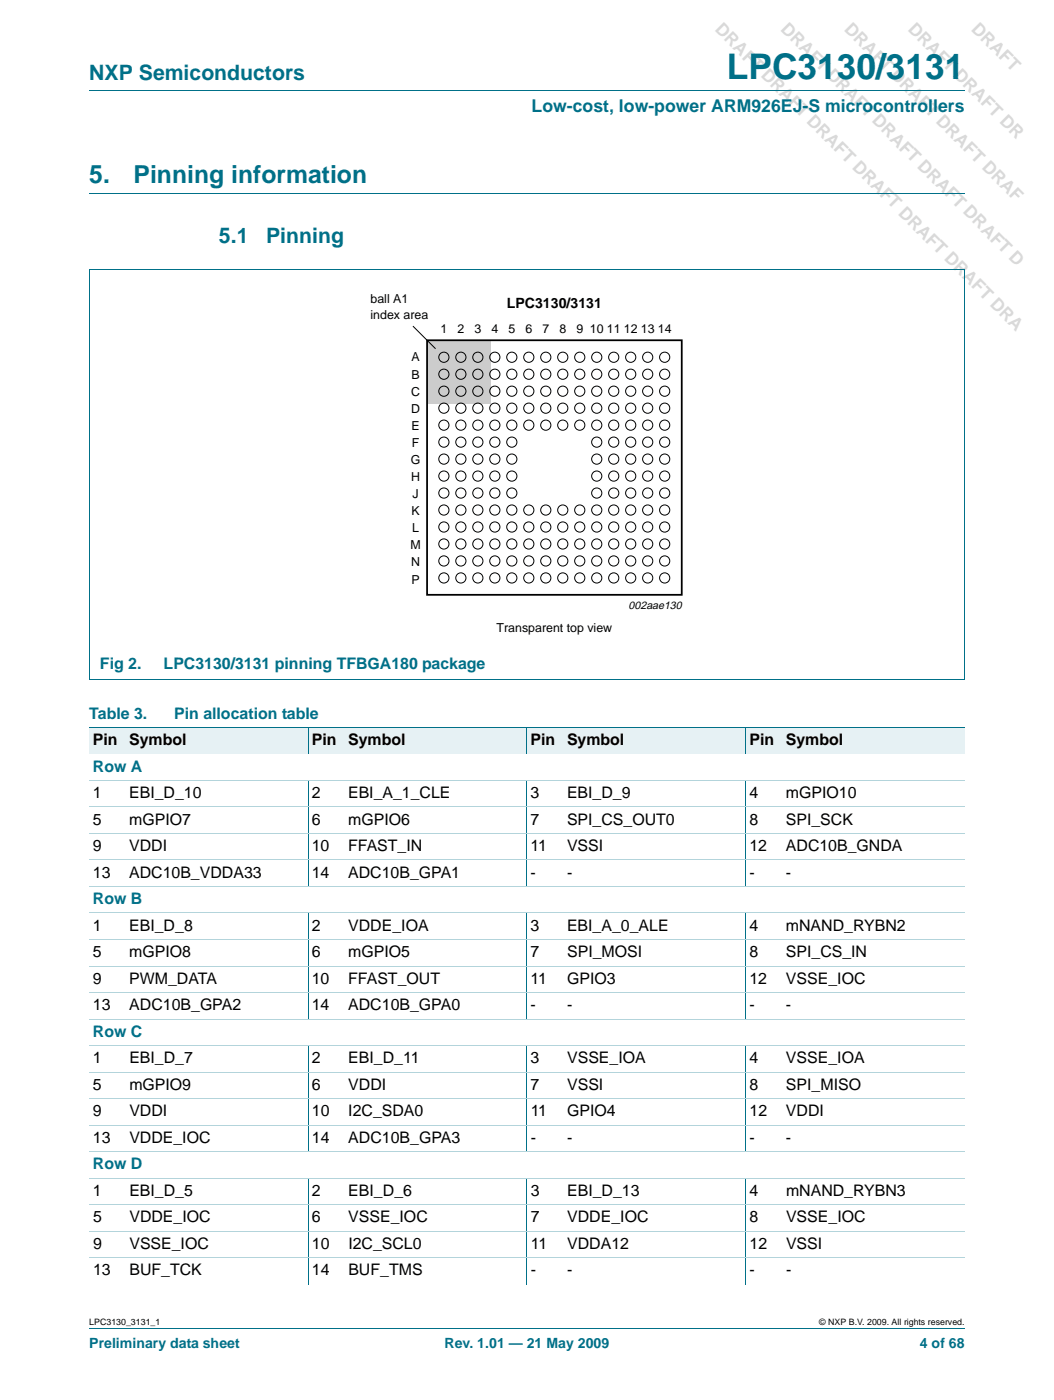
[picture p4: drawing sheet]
<svg xmlns="http://www.w3.org/2000/svg" width="210mm" height="279mm" viewBox="0 0 210 279" stroke-linecap="round" stroke-linejoin="round" font-family="sans-serif">
<path d="M17.8 18.2h174.6M17.8 38.6h174.6M17.8 53.8h174.7M17.8 53.8v81.8M192.4 53.8v81.8M17.8 135.6h174.7M17.8 265.1h174.6" fill="none" stroke="#007088" stroke-width=".2"/>
<path d="M85.2 67.9h12.7v12.7h-12.7z" fill="#ccc"/>
<g fill="none" stroke="#000" stroke-width=".2">
<path d="M82.4 65.1l4.5 4.5"/>
<circle cx="88.5" cy="78.1" r="1.02"/>
<circle cx="88.5" cy="71.3" r="1.02"/>
<circle cx="88.5" cy="74.7" r="1.02"/>
<circle cx="91.9" cy="78.1" r="1.02"/>
<circle cx="91.9" cy="71.3" r="1.02"/>
<circle cx="91.9" cy="74.7" r="1.02"/>
<circle cx="95.3" cy="78.1" r="1.02"/>
<circle cx="95.3" cy="71.3" r="1.02"/>
<circle cx="95.3" cy="74.7" r="1.02"/>
<circle cx="98.7" cy="78.1" r="1.02"/>
<circle cx="98.7" cy="71.3" r="1.02"/>
<circle cx="98.7" cy="74.7" r="1.02"/>
<circle cx="102.1" cy="78.1" r="1.02"/>
<circle cx="102.1" cy="71.3" r="1.02"/>
<circle cx="102.1" cy="74.7" r="1.02"/>
<circle cx="105.5" cy="78.1" r="1.02"/>
<circle cx="105.5" cy="71.3" r="1.02"/>
<circle cx="105.5" cy="74.7" r="1.02"/>
<circle cx="108.9" cy="71.3" r="1.02"/>
<circle cx="108.9" cy="78.1" r="1.02"/>
<circle cx="108.9" cy="74.7" r="1.02"/>
<circle cx="112.3" cy="78.1" r="1.02"/>
<circle cx="112.3" cy="71.3" r="1.02"/>
<circle cx="112.3" cy="74.7" r="1.02"/>
<circle cx="115.7" cy="78.1" r="1.02"/>
<circle cx="115.7" cy="71.3" r="1.02"/>
<circle cx="115.7" cy="74.7" r="1.02"/>
<circle cx="119" cy="71.3" r="1.02"/>
<circle cx="119" cy="78.1" r="1.02"/>
<circle cx="119" cy="74.7" r="1.02"/>
<circle cx="122.4" cy="78.1" r="1.02"/>
<circle cx="122.4" cy="71.3" r="1.02"/>
<circle cx="122.4" cy="74.7" r="1.02"/>
<circle cx="125.8" cy="78.1" r="1.02"/>
<circle cx="125.8" cy="71.3" r="1.02"/>
<circle cx="125.8" cy="74.7" r="1.02"/>
<circle cx="129.2" cy="71.3" r="1.02"/>
<circle cx="129.2" cy="78.1" r="1.02"/>
<circle cx="129.2" cy="74.7" r="1.02"/>
<circle cx="132.6" cy="71.3" r="1.02"/>
<circle cx="132.6" cy="78.1" r="1.02"/>
<circle cx="132.6" cy="74.7" r="1.02"/>
<circle cx="88.5" cy="84.8" r="1.02"/>
<circle cx="88.5" cy="91.6" r="1.02"/>
<circle cx="88.5" cy="98.4" r="1.02"/>
<circle cx="88.5" cy="81.5" r="1.02"/>
<circle cx="88.5" cy="95" r="1.02"/>
<circle cx="88.5" cy="88.2" r="1.02"/>
<circle cx="91.9" cy="84.8" r="1.02"/>
<circle cx="91.9" cy="91.6" r="1.02"/>
<circle cx="91.9" cy="98.4" r="1.02"/>
<circle cx="91.9" cy="81.5" r="1.02"/>
<circle cx="91.9" cy="95" r="1.02"/>
<circle cx="91.9" cy="88.2" r="1.02"/>
<circle cx="95.3" cy="84.8" r="1.02"/>
<circle cx="95.3" cy="91.6" r="1.02"/>
<circle cx="95.3" cy="98.4" r="1.02"/>
<circle cx="95.3" cy="81.5" r="1.02"/>
<circle cx="95.3" cy="95" r="1.02"/>
<circle cx="95.3" cy="88.2" r="1.02"/>
<circle cx="98.7" cy="84.8" r="1.02"/>
<circle cx="98.7" cy="91.6" r="1.02"/>
<circle cx="98.7" cy="98.4" r="1.02"/>
<circle cx="98.7" cy="81.5" r="1.02"/>
<circle cx="98.7" cy="95" r="1.02"/>
<circle cx="98.7" cy="88.2" r="1.02"/>
<circle cx="102.1" cy="84.8" r="1.02"/>
<circle cx="102.1" cy="91.6" r="1.02"/>
<circle cx="102.1" cy="98.4" r="1.02"/>
<circle cx="102.1" cy="81.5" r="1.02"/>
<circle cx="102.1" cy="95" r="1.02"/>
<circle cx="102.1" cy="88.2" r="1.02"/>
<circle cx="105.5" cy="84.8" r="1.02"/>
<circle cx="105.5" cy="81.5" r="1.02"/>
<circle cx="108.9" cy="84.8" r="1.02"/>
<circle cx="108.9" cy="81.5" r="1.02"/>
<circle cx="112.3" cy="84.8" r="1.02"/>
<circle cx="112.3" cy="81.5" r="1.02"/>
<circle cx="115.7" cy="84.8" r="1.02"/>
<circle cx="115.7" cy="81.5" r="1.02"/>
<circle cx="119" cy="84.8" r="1.02"/>
<circle cx="119" cy="91.6" r="1.02"/>
<circle cx="119" cy="98.4" r="1.02"/>
<circle cx="119" cy="81.5" r="1.02"/>
<circle cx="119" cy="95" r="1.02"/>
<circle cx="119" cy="88.2" r="1.02"/>
<circle cx="122.4" cy="84.8" r="1.02"/>
<circle cx="122.4" cy="91.6" r="1.02"/>
<circle cx="122.4" cy="98.4" r="1.02"/>
<circle cx="122.4" cy="81.5" r="1.02"/>
<circle cx="122.4" cy="95" r="1.02"/>
<circle cx="122.4" cy="88.2" r="1.02"/>
<circle cx="125.8" cy="84.8" r="1.02"/>
<circle cx="125.8" cy="91.6" r="1.02"/>
<circle cx="125.8" cy="98.4" r="1.02"/>
<circle cx="125.8" cy="81.5" r="1.02"/>
<circle cx="125.8" cy="95" r="1.02"/>
<circle cx="125.8" cy="88.2" r="1.02"/>
<circle cx="129.2" cy="84.8" r="1.02"/>
<circle cx="129.2" cy="91.6" r="1.02"/>
<circle cx="129.2" cy="98.4" r="1.02"/>
<circle cx="129.2" cy="81.5" r="1.02"/>
<circle cx="129.2" cy="95" r="1.02"/>
<circle cx="129.2" cy="88.2" r="1.02"/>
<circle cx="132.6" cy="84.8" r="1.02"/>
<circle cx="132.6" cy="91.6" r="1.02"/>
<circle cx="132.6" cy="98.4" r="1.02"/>
<circle cx="132.6" cy="81.5" r="1.02"/>
<circle cx="132.6" cy="95" r="1.02"/>
<circle cx="132.6" cy="88.2" r="1.02"/>
<circle cx="88.5" cy="112" r="1.02"/>
<circle cx="88.5" cy="105.2" r="1.02"/>
<circle cx="88.5" cy="115.3" r="1.02"/>
<circle cx="88.5" cy="108.6" r="1.02"/>
<circle cx="88.5" cy="101.8" r="1.02"/>
<circle cx="91.9" cy="112" r="1.02"/>
<circle cx="91.9" cy="105.2" r="1.02"/>
<circle cx="91.9" cy="115.3" r="1.02"/>
<circle cx="91.9" cy="108.6" r="1.02"/>
<circle cx="91.9" cy="101.8" r="1.02"/>
<circle cx="95.3" cy="112" r="1.02"/>
<circle cx="95.3" cy="105.2" r="1.02"/>
<circle cx="95.3" cy="108.6" r="1.02"/>
<circle cx="95.3" cy="101.8" r="1.02"/>
<circle cx="95.3" cy="115.3" r="1.02"/>
<circle cx="98.7" cy="112" r="1.02"/>
<circle cx="98.7" cy="105.2" r="1.02"/>
<circle cx="98.7" cy="115.3" r="1.02"/>
<circle cx="98.7" cy="108.6" r="1.02"/>
<circle cx="98.7" cy="101.8" r="1.02"/>
<circle cx="102.1" cy="112" r="1.02"/>
<circle cx="102.1" cy="105.2" r="1.02"/>
<circle cx="102.1" cy="115.3" r="1.02"/>
<circle cx="102.1" cy="108.6" r="1.02"/>
<circle cx="102.1" cy="101.8" r="1.02"/>
<circle cx="105.5" cy="112" r="1.02"/>
<circle cx="105.5" cy="105.2" r="1.02"/>
<circle cx="105.5" cy="108.6" r="1.02"/>
<circle cx="105.5" cy="115.3" r="1.02"/>
<circle cx="105.5" cy="101.8" r="1.02"/>
<circle cx="108.9" cy="112" r="1.02"/>
<circle cx="108.9" cy="105.2" r="1.02"/>
<circle cx="108.9" cy="115.3" r="1.02"/>
<circle cx="108.9" cy="108.6" r="1.02"/>
<circle cx="108.9" cy="101.8" r="1.02"/>
<circle cx="112.3" cy="112" r="1.02"/>
<circle cx="112.3" cy="105.2" r="1.02"/>
<circle cx="112.3" cy="115.3" r="1.02"/>
<circle cx="112.3" cy="108.6" r="1.02"/>
<circle cx="112.3" cy="101.8" r="1.02"/>
<circle cx="115.7" cy="112" r="1.02"/>
<circle cx="115.7" cy="105.2" r="1.02"/>
<circle cx="115.7" cy="115.3" r="1.02"/>
<circle cx="115.7" cy="108.6" r="1.02"/>
<circle cx="115.7" cy="101.8" r="1.02"/>
<circle cx="119" cy="112" r="1.02"/>
<circle cx="119" cy="105.2" r="1.02"/>
<circle cx="119" cy="115.3" r="1.02"/>
<circle cx="119" cy="108.6" r="1.02"/>
<circle cx="119" cy="101.8" r="1.02"/>
<circle cx="122.4" cy="112" r="1.02"/>
<circle cx="122.4" cy="105.2" r="1.02"/>
<circle cx="122.4" cy="108.6" r="1.02"/>
<circle cx="122.4" cy="115.3" r="1.02"/>
<circle cx="122.4" cy="101.8" r="1.02"/>
<circle cx="125.8" cy="112" r="1.02"/>
<circle cx="125.8" cy="105.2" r="1.02"/>
<circle cx="125.8" cy="115.3" r="1.02"/>
<circle cx="125.8" cy="108.6" r="1.02"/>
<circle cx="125.8" cy="101.8" r="1.02"/>
<circle cx="129.2" cy="112" r="1.02"/>
<circle cx="129.2" cy="105.2" r="1.02"/>
<circle cx="129.2" cy="115.3" r="1.02"/>
<circle cx="129.2" cy="108.6" r="1.02"/>
<circle cx="129.2" cy="101.8" r="1.02"/>
<circle cx="132.6" cy="112" r="1.02"/>
<circle cx="132.6" cy="105.2" r="1.02"/>
<circle cx="132.6" cy="115.3" r="1.02"/>
<circle cx="132.6" cy="108.6" r="1.02"/>
<circle cx="132.6" cy="101.8" r="1.02"/>
</g>
<path d="M85.2 67.9h50.8v50.8h-50.8z" fill="none" stroke="#000" stroke-width=".35"/>
<g fill="#e6f1f4">
<path d="M17.8 145.2h7.3v5.3h-7.3z"/>
<path d="M25.1 145.2h36.4v5.3h-36.4z"/>
<path d="M61.5 145.2h7.2v5.3h-7.2z"/>
<path d="M68.7 145.2h36.4v5.3h-36.4z"/>
<path d="M105.1 145.2h7.3v5.3h-7.3z"/>
<path d="M112.4 145.2h36.4v5.3h-36.4z"/>
<path d="M148.8 145.2h7.3v5.3h-7.3z"/>
<path d="M156.1 145.2h36.3v5.3h-36.3z"/>
</g>
<g fill="none" stroke="#007088" stroke-width=".2">
<path d="M17.8 145.2h174.6M61.5 145.1v5.4M61.5 155.7v21.3M105.1 145.1v5.4M105.1 155.7v21.3M148.8 145.1v5.4M148.8 155.7v21.3M61.5 182.2v21.2M105.1 182.2v21.2M148.8 182.2v21.2M61.5 208.6v21.3M105.1 208.6v21.3"/>
<path d="M148.8 208.6v21.3M61.5 235.1v21.2M105.1 235.1v21.2M148.8 235.1v21.2"/>
</g>
<g fill="none" stroke="#b3d4db" stroke-width=".2">
<path d="M17.8 155.7h174.6M17.8 161h174.6M17.8 166.3h174.6M17.8 171.6h174.6M17.8 176.9h174.6M17.8 182.2h174.6M17.8 187.5h174.6M17.8 192.8h174.6M17.8 198.1h174.6M17.8 203.4h174.6M17.8 208.7h174.6M17.8 214h174.6"/>
<path d="M17.8 219.2h174.6M17.8 224.5h174.6M17.8 229.8h174.6M17.8 235.1h174.6M17.8 240.4h174.6M17.8 245.7h174.6M17.8 251h174.6"/>
</g>
<text font-size="7" fill="#007088" x="145" y="15.8">LPC3130/3131</text>
<g font-size="4.9" fill="#007088">
<text x="17.8" y="36.6">5.</text>
<text x="26.6" y="36.6">Pinning information</text>
</g>
<g font-size="4.2" fill="#007088">
<text x="17.8" y="16">NXP Semiconductors</text>
<text x="43.7" y="48.5">5.1</text>
<text x="53.1" y="48.5">Pinning</text>
</g>
<g font-size="3.5" fill="#d9d9d9">
<text x="142.5" y="6.1" transform="rotate(45 142.5 6.1)">DRAFT DRAFT DRAFT DRAFT DRAFT DRAFT DRA</text>
<text x="155.6" y="6.1" transform="rotate(45 155.6 6.1)">DRAFT DRAFT DRAFT DRAFT DRAFT D</text>
<text x="168.3" y="6.1" transform="rotate(45 168.3 6.1)">DRAFT DRAFT DRAFT DRAF</text>
<text x="180.9" y="6.1" transform="rotate(45 180.9 6.1)">DRAFT DRAFT DR</text>
</g>
<text font-size="3.5" fill="#007088" x="106" y="22.3">Low-cost, low-power ARM926EJ-S microcontrollers</text>
<g font-size="3.2" fill="#007088">
<text x="19.9" y="133.5">Fig 2.</text>
<text x="32.6" y="133.5">LPC3130/3131 pinning TFBGA180 package</text>
<text x="17.8" y="143.4">Table 3.</text>
<text x="34.8" y="143.4">Pin allocation table</text>
<text x="18.5" y="154">Row A</text>
<text x="18.5" y="180.5">Row B</text>
<text x="18.5" y="206.9">Row C</text>
<text x="18.6" y="233.4">Row D</text>
</g>
<g font-size="3.2">
<text x="18.5" y="148.7">Pin</text>
<text x="25.8" y="148.7">Symbol</text>
<text x="62.2" y="148.7">Pin</text>
<text x="69.4" y="148.7">Symbol</text>
<text x="105.8" y="148.7">Pin</text>
<text x="113.1" y="148.7">Symbol</text>
<text x="149.5" y="148.7">Pin</text>
<text x="156.8" y="148.7">Symbol</text>
<text x="18.5" y="159.3">1</text>
<text x="25.8" y="159.3">EBI_D_10</text>
<text x="62.2" y="159.3">2</text>
<text x="69.4" y="159.3">EBI_A_1_CLE</text>
<text x="105.8" y="159.3">3</text>
<text x="113.1" y="159.3">EBI_D_9</text>
<text x="149.5" y="159.3">4</text>
<text x="156.8" y="159.3">mGPIO10</text>
<text x="18.5" y="164.6">5</text>
<text x="25.8" y="164.6">mGPIO7</text>
<text x="62.2" y="164.6">6</text>
<text x="69.4" y="164.6">mGPIO6</text>
<text x="105.8" y="164.6">7</text>
<text x="113.1" y="164.6">SPI_CS_OUT0</text>
<text x="149.5" y="164.6">8</text>
<text x="156.8" y="164.6">SPI_SCK</text>
<text x="18.5" y="169.9">9</text>
<text x="25.8" y="169.9">VDDI</text>
<text x="62.2" y="169.9">10</text>
<text x="69.5" y="169.9">FFAST_IN</text>
<text x="105.8" y="169.9">11</text>
<text x="113.1" y="169.9">VSSI</text>
<text x="149.5" y="169.9">12</text>
<text x="156.8" y="169.9">ADC10B_GNDA</text>
<text x="18.5" y="175.2">13</text>
<text x="25.8" y="175.2">ADC10B_VDDA33</text>
<text x="62.2" y="175.2">14</text>
<text x="69.5" y="175.2">ADC10B_GPA1</text>
<text x="105.8" y="175.2">-</text>
<text x="113.1" y="175.2">-</text>
<text x="149.5" y="175.2">-</text>
<text x="156.8" y="175.2">-</text>
<text x="18.5" y="185.7">1</text>
<text x="25.8" y="185.7">EBI_D_8</text>
<text x="62.2" y="185.7">2</text>
<text x="69.5" y="185.7">VDDE_IOA</text>
<text x="105.8" y="185.7">3</text>
<text x="113.1" y="185.7">EBI_A_0_ALE</text>
<text x="149.5" y="185.7">4</text>
<text x="156.8" y="185.7">mNAND_RYBN2</text>
<text x="18.5" y="191">5</text>
<text x="25.8" y="191">mGPIO8</text>
<text x="62.2" y="191">6</text>
<text x="69.5" y="191">mGPIO5</text>
<text x="105.8" y="191">7</text>
<text x="113.1" y="191">SPI_MOSI</text>
<text x="149.5" y="191">8</text>
<text x="156.8" y="191">SPI_CS_IN</text>
<text x="18.5" y="196.3">9</text>
<text x="25.8" y="196.3">PWM_DATA</text>
<text x="62.2" y="196.3">10</text>
<text x="69.5" y="196.3">FFAST_OUT</text>
<text x="105.8" y="196.3">11</text>
<text x="113.1" y="196.3">GPIO3</text>
<text x="149.5" y="196.3">12</text>
<text x="156.8" y="196.3">VSSE_IOC</text>
<text x="18.5" y="201.6">13</text>
<text x="25.8" y="201.6">ADC10B_GPA2</text>
<text x="62.2" y="201.6">14</text>
<text x="69.5" y="201.6">ADC10B_GPA0</text>
<text x="105.9" y="201.6">-</text>
<text x="113.1" y="201.6">-</text>
<text x="149.5" y="201.6">-</text>
<text x="156.8" y="201.6">-</text>
<text x="18.5" y="212.2">1</text>
<text x="25.8" y="212.2">EBI_D_7</text>
<text x="62.2" y="212.2">2</text>
<text x="69.5" y="212.2">EBI_D_11</text>
<text x="105.9" y="212.2">3</text>
<text x="113.1" y="212.2">VSSE_IOA</text>
<text x="149.5" y="212.2">4</text>
<text x="156.8" y="212.2">VSSE_IOA</text>
<text x="18.5" y="217.5">5</text>
<text x="25.8" y="217.5">mGPIO9</text>
<text x="62.2" y="217.5">6</text>
<text x="69.5" y="217.5">VDDI</text>
<text x="105.9" y="217.5">7</text>
<text x="113.1" y="217.5">VSSI</text>
<text x="149.5" y="217.5">8</text>
<text x="156.8" y="217.5">SPI_MISO</text>
<text x="18.5" y="222.8">9</text>
<text x="25.8" y="222.8">VDDI</text>
<text x="62.2" y="222.8">10</text>
<text x="69.5" y="222.8">I2C_SDA0</text>
<text x="105.9" y="222.8">11</text>
<text x="113.1" y="222.8">GPIO4</text>
<text x="149.5" y="222.8">12</text>
<text x="156.8" y="222.8">VDDI</text>
<text x="18.5" y="228.1">13</text>
<text x="25.8" y="228.1">VDDE_IOC</text>
<text x="62.2" y="228.1">14</text>
<text x="69.5" y="228.1">ADC10B_GPA3</text>
<text x="105.9" y="228.1">-</text>
<text x="113.1" y="228.1">-</text>
<text x="149.5" y="228.1">-</text>
<text x="156.8" y="228.1">-</text>
<text x="18.6" y="238.7">1</text>
<text x="25.8" y="238.7">EBI_D_5</text>
<text x="62.2" y="238.7">2</text>
<text x="69.5" y="238.7">EBI_D_6</text>
<text x="105.9" y="238.7">3</text>
<text x="113.1" y="238.7">EBI_D_13</text>
<text x="149.5" y="238.7">4</text>
<text x="156.8" y="238.7">mNAND_RYBN3</text>
<text x="18.6" y="244">5</text>
<text x="25.8" y="244">VDDE_IOC</text>
<text x="62.2" y="244">6</text>
<text x="69.5" y="244">VSSE_IOC</text>
<text x="105.9" y="244">7</text>
<text x="113.2" y="244">VDDE_IOC</text>
<text x="149.5" y="244">8</text>
<text x="156.8" y="244">VSSE_IOC</text>
<text x="18.6" y="249.3">9</text>
<text x="25.8" y="249.3">VSSE_IOC</text>
<text x="62.2" y="249.3">10</text>
<text x="69.5" y="249.3">I2C_SCL0</text>
<text x="105.9" y="249.3">11</text>
<text x="113.2" y="249.3">VDDA12</text>
<text x="149.5" y="249.3">12</text>
<text x="156.8" y="249.3">VSSI</text>
<text x="18.6" y="254.6">13</text>
<text x="25.8" y="254.6">BUF_TCK</text>
<text x="62.2" y="254.6">14</text>
<text x="69.5" y="254.6">BUF_TMS</text>
<text x="105.9" y="254.6">-</text>
<text x="113.2" y="254.6">-</text>
<text x="149.5" y="254.6">-</text>
<text x="156.8" y="254.6">-</text>
</g>
<text font-size="2.8" x="101.1" y="61.4">LPC3130/3131</text>
<g font-size="2.8" fill="#007088">
<text x="17.8" y="269.1">Preliminary data sheet</text>
<text x="88.7" y="269.1">Rev. 1.01 — 21 May 2009</text>
<text x="183.5" y="269.1">4 of 68</text>
</g>
<g font-size="2.5">
<text x="73.9" y="60.6">ball A1</text>
<text x="73.9" y="63.6">index area</text>
<text x="87.9" y="66.5">1</text>
<text x="91.3" y="66.5">2</text>
<text x="94.7" y="66.5">3</text>
<text x="98.1" y="66.5">4</text>
<text x="101.4" y="66.5">5</text>
<text x="104.8" y="66.5">6</text>
<text x="108.2" y="66.5">7</text>
<text x="111.6" y="66.5">8</text>
<text x="115" y="66.5">9</text>
<text x="117.7" y="66.5">10</text>
<text x="121.1" y="66.5">11</text>
<text x="124.5" y="66.5">12 13 14</text>
<text x="82.1" y="75.6">B</text>
<text x="82.1" y="72.1">A</text>
<text x="82" y="82.4">D</text>
<text x="82" y="79">C</text>
<text x="82.1" y="85.8">E</text>
<text x="82.2" y="89.2">F</text>
<text x="82" y="92.6">G</text>
<text x="82" y="96">H</text>
<text x="82.3" y="99.4">J</text>
<text x="82.1" y="102.8">K</text>
<text x="82.2" y="106.2">L</text>
<text x="81.9" y="109.6">M</text>
<text x="82" y="113">N</text>
<text x="82.1" y="116.5">P</text>
<text x="99.1" y="126">Transparent top view</text>
</g>
<text font-size="2.2" x="125.4" y="121.5">002aae130</text>
<g font-size="1.8">
<text x="17.8" y="264.5">LPC3130_3131_1</text>
<text x="163.4" y="264.5">© NXP B.V. 2009. All rights reserved.</text>
</g>
</svg>
